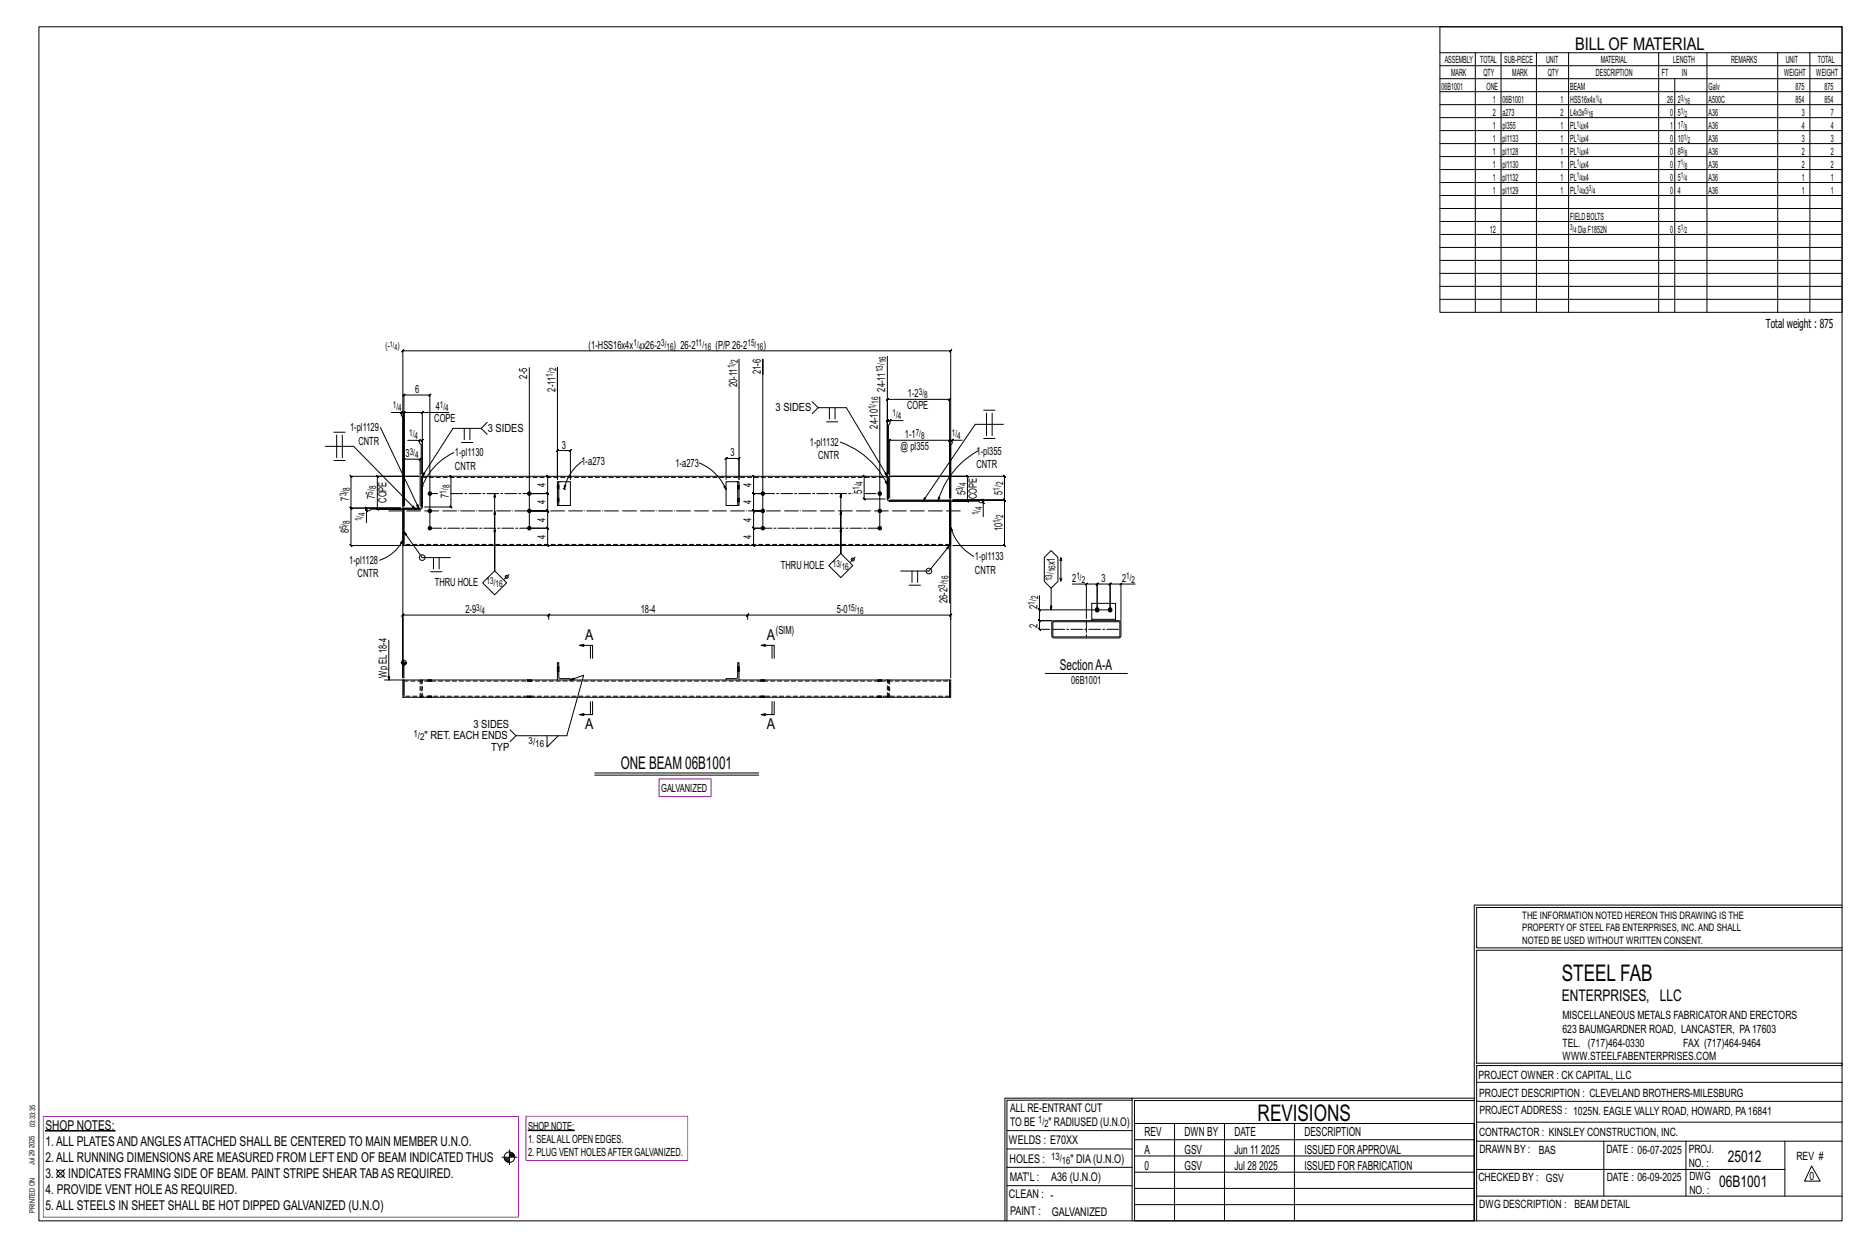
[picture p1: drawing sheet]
<svg xmlns="http://www.w3.org/2000/svg" width="914mm" height="610mm" viewBox="0 0 914 610" stroke-linecap="round" stroke-linejoin="round" font-family="sans-serif">
<g fill="#000" stroke="#000" stroke-width=".49">
<path d="M22 553h34zM259 553h22z"/>
<circle cx="210" cy="250" r=".9"/>
<circle cx="210" cy="258" r=".9"/>
<circle cx="210" cy="241" r=".9"/>
<circle cx="259" cy="258" r=".9"/>
<circle cx="259" cy="241" r=".9"/>
<circle cx="259" cy="250" r=".9"/>
<circle cx="373" cy="241" r=".9"/>
<circle cx="373" cy="258" r=".9"/>
<circle cx="373" cy="250" r=".9"/>
<circle cx="431" cy="250" r=".9"/>
<circle cx="431" cy="241" r=".9"/>
<circle cx="431" cy="258" r=".9"/>
<circle cx="537" cy="298" r="1"/>
<circle cx="543" cy="298" r="1"/>
</g>
<g fill="none" stroke="#000" stroke-width=".49">
<path d="M19 13h883v584h-883zM705 13h197v140h-197zM705 26h197M705 32h197M705 39h197M722 26v127M735 26v127M752 26v127M768 26v127M812 26v127M820 39v114M836 26v127"/>
<path d="M870 26v127M886 26v127M705 45h197M705 51h197M705 58h197M705 64h197M705 70h197M705 77h197M705 83h197M705 89h197M705 96h197M705 102h197"/>
<path d="M705 108h197M705 115h197M705 121h197M705 127h197M705 134h197M705 140h197M705 146h197M259 180v78M362 176v59v-11l-1 1 1-1h-7h1l-1 1v-1v11M434 174v58v-26l1-1-1 1h2M273 192v-12v55v-15l-1 1 1-1h6v1l1-1h-1v15M373 183v-7v82"/>
<path d="M398 197l2 2h14l20 34-1-1 1-1v2h-227l15-23h14l2-3M400 199l-2 3M406 199v6M409 199v6M431 194v64M159 218h14l30 31M163 211h6M165 213v11M168 213v11M186 209l19 40M192 202h4v1l1 1v44M196 202h2h-1l1-1v1v46v-23h-1l1-1v1h8h-1l1-1v1v23"/>
<path d="M197 201l-1 1zM200 215h5v2l1 1v14M205 215v1l1-1zM207 202v-1l-1 1zM207 202h-9v-1l-1 1h1v46v-55l-1 1 1-1h12v1l1-1h-1v65M220 202h-13v30v-17l-1 1 1-1h-2M226 216h5M227 210v5M230 210v5M236 210l2 3M405 206h5M411 216a41 41 0 0 1 23 21"/>
<path d="M436 205l-1 1zM442 206h-6v1l-1 1v24M466 215h-1l-1 1 1-1v29M467 215l-1 1zM471 215h-5v2l-1 1v26M482 215h5M482 201h5M483 202v11M486 202v11M491 208h-14l-25 37M163 225h6M206 233h1v15h-1z"/>
<path d="M206 237l1 1-1 1zM207 234v15h-1h-8v17M221 233h-1l1 1v-1v15h-1l1 1v-1h-13M222 221a31 31 0 0 0-16 18M268 233l1 1-1-1v8l1 1-1-1h-8h8l1 1-1-1v9v-1l1 1h-1h-9h9v-1l1 1h-1v8l1 1-1-1h-8h8l1 1-1-1v9v-1l1 1h-1h-9M273 236h1v11h-1zM274 236h5v11h-5M276 239h.1M276 239l1 1M276 237l1 1-1 1zM285 226a21 21 0 0 0-9 13M342 226a24 24 0 0 1 13 14"/>
<path d="M354 238h1v2zM361 236h1v11h-1zM361 236h-6v11h6M369 233h-1l1 1v-1v8h-1l1 1v-1h3h-3h-1l1 1v-1v9l-1-1 1 1h4h-4l-1-1 1 1v8h-1l1 1v-1h3h-3h-1l1 1v-1v9l-1-1 1 1h4M423 233l1 1-1-1v11l1 1-1-1h10M433 236l1-1v2zM434 233h1v11h-1zM434 234v10l1 1h30v21M434 232v-37v1l1-1h-1h31l-1 1 1-1v49M479 220a41 41 0 0 0-20 25M179 249l1 1zM196 249h-24l-1-1 1 1v-16v1l-1-1h1h33h-20h-1l1 1v-1v16h-1l1 1v-1h12h-15l-1 1h-2v6"/>
<path d="M196 249h-24l-1-1 1 1v18l-1-1 1 1h24M196 249h-17v-1l1 1h-1v1M198 249h8h-8zM242 241v38v-29M242 258v21M412 241v30v-21M412 258v13M435 245h30h-30zM435 244v-29v1l1-1h-1h30l-1 1 1-1v29M459 243h1l-1 2zM465 258l1 2zM465 258a24 24 0 0 0 12 14"/>
<path d="M466 245h15v-1l1 1h-1v1M481 245l1 1zM481 253v-7h-1l-1-1h-13h8v1l-1-1h1v-12v1l-1-1h1h-38h56h-1l1 1v-1v12l-1-1 1 1h-26h26l-1-1 1 1v22l-1-1 1 1h-26M197 264v2h-1zM197 264a20 20 0 0 1-11 10M198 267v-18h-1v18h268v-22v22l-2 1h1l1-1-10 12h-14M198 260l9 13h13M211 280h5M212 273v5M215 273v5M242 279l6 6-6 6-6-6zM406 277l6-6 5 6-5 6z"/>
<path d="M419 273l-3 2M446 279v6M449 279v6M465 268v27M511 273l4-4 3 4v11l-3 4-4-4zM519 273v1M520 274l-1-1v11M249 281l-2 2M445 286h6M508 298l1 1zM509 298v6l-1-1 1 1h6h-6l-1-1 1 1v4l-1-1 1 1h5M515 288v10"/>
<path d="M519 283v1l1-1M525 286h7v17M532 286h5l1-1-1 1v12v-12l1-1-1 1h6l1-1-1 1v12h-34v-7M532 285l-1 1zM548 286l1-1zM549 286h-6l1-1-1 1v12M556 286h-7v18M190 313v20M268 301l1-1zM269 301h97h-1l1-1v3M269 303v-3l-1 1h1h-72l1-1-1 1v31v-160l1-1-1 1h268l1-1-1 1v160M286 316h-2h6v6"/>
<path d="M286 315l-2 1M289 316v6M365 301l1-1zM366 301h99l1-1-1 3M375 316h-2h6v6M375 315l-2 1M378 316v6M515 304h33l1 1v6l-1 1h-32l-1-1zM516 304h32v7l-32 1zM534 304v-1h12v1M534 303v-8h12v8M188 333h10h-1v8h268v-8h-267v8"/>
<path d="M196 324h3M197 324h.1M197 323v1M198 323v1M198 323v9M198 334v6M198 324v1M199 324v1M210 333h.1M211 333h.1M258 333h.1M260 333h.1"/>
<path d="M273 326h.1M273 328h.1M273 333v-9h1v7v1h7l-2 1 7-3-9 30h-24l-3-3M274 326h.1M274 328h.1M355 333v-1h6v-8h1v9M361 326h.1M361 328h.1M362 326h.1M362 328h.1M373 333h.1M374 333h.1"/>
<path d="M430 333h.1M432 333h.1M465 333v8M512 329h40M210 341h.1M211 341h.1M253 360l-3 3M258 341h.1M260 341h.1M268 360v5l5-5M286 349l-2 1M289 343v7"/>
<path d="M290 343v7h-6h2M373 341h.1M374 341h.1M375 349l-2 1M378 343v7M379 343v7h-6h2M430 341h.1M432 341h.1M291 378h80M291 379h80M722 443v154M722 443h180"/>
<path d="M902 444h-179v20h179M902 465h-179v55h179v1h-179v76M554 538h-61v59M554 537h168M722 538h-167v13M723 539h179M723 530h179M493 553h61M555 550h167v47h-167zM555 558h167M575 550v47M599 550v47"/>
<path d="M634 550v47M723 549h179M723 558h179M785 558v27M825 558v27M874 558v27M28 572l4 4M32 572l-4 4M246 566h7M247 567h2M247 568h2M248 568h1"/>
<path d="M249 562v8M249 565h3M249 564h2M249 566h3M493 571h61M493 562h61M555 573h167M555 566h167M723 572h151M887 570l4 8h-8zM492 597v-60h62v60M493 580h61"/>
<path d="M555 589h167M555 581h167M723 585h179"/>
<circle cx="207" cy="273" r="1.4"/>
<circle cx="417" cy="274" r=".7"/>
<circle cx="455" cy="279" r="1.4"/>
<circle cx="248" cy="282" r=".7"/>
<circle cx="198" cy="324" r="1.2"/>
<circle cx="30" cy="574" r="1.8"/>
<circle cx="249" cy="566" r="2.6"/>
</g>
<path d="M323 381h25v9h-25zM21 546h233v49h-233zM257 546h80v22h-80z" fill="none" stroke="#f0f" stroke-width=".5"/>
<g fill="none" stroke="#000" stroke-width=".49" stroke-dasharray="2 1.4">
<path d="M207 234h227M273 239h1zM273 239h.1M273 239h1M273 238h1M274 239l-1-1 1 1M361 237l1 1zM361 238h1h-1M362 238h.1M362 238h-1M362 239h-1M273 245l1 1z"/>
<path d="M273 245h.1M273 245h1M273 244h1M274 245h-1h1M361 244h1zM361 244l1 1-1-1M362 244h.1M362 244h-1M362 245h-1M465 266h-267M198 333h267M206 333v8"/>
<path d="M210 333h.1M210 333h1zM211 333h.1M258 333h.1M259 333h-1M259 333h.1M260 333h.1M273 327h1M273 326h.1M273 328h.1M273 328h1M274 326h-1"/>
<path d="M274 326h.1M274 328l-1-1 1 1M361 328h.1M361 327l1 1-1-1M361 328h1M362 326h-1M362 328h-1M362 328h.1M362 326h.1M362 327l-1-1M362 327h-1M373 333h.1"/>
<path d="M373 333h1zM374 333h.1M430 333h.1M431 333h.1M431 333h-1M431 333h1M432 333h-1M432 333h.1M434 333v8M435 333v8M206 341v-8M207 341h.1"/>
<path d="M207 341v-8M210 341h.1M210 341h1M211 341h.1M258 341h.1M259 341h.1M259 341h1M260 341h.1M373 341h.1M373 341h1M374 341h.1M430 341h.1"/>
<path d="M430 341h1zM431 341h.1M431 341h1M432 341h.1M432 341h-1M434 341h.1M435 341v-8M465 341h-267"/>
</g>
<path d="M190 250h282" fill="none" stroke="#000" stroke-width=".49" stroke-dasharray="6.8 1 0 1"/>
<path d="M210 258h49M210 241h4M221 241h38M373 241h44M423 241h8M431 258h-58M515 308h33M532 304v8" fill="none" stroke="#000" stroke-width=".49" stroke-dasharray="5.8 1 1 1"/>
<g font-size="11.2">
<text x="764" y="480">STEEL FAB</text>
<text x="616" y="548">REVISIONS</text>
</g>
<g font-size="8.6">
<text x="771" y="24">BILL OF MATERIAL</text>
<text x="304" y="376">ONE BEAM 06B1001</text>
</g>
<g font-size="7.9">
<text x="765" y="490">ENTERPRISES, LLC</text>
<text x="846" y="569">25012</text>
<text x="842" y="581">06B1001</text>
</g>
<g font-size="7.3">
<text x="287" y="313">A</text>
<text x="375" y="313">A</text>
<text x="519" y="328">SectionA-A</text>
<text x="287" y="357">A</text>
<text x="375" y="357">A</text>
</g>
<g font-size="6.6">
<text x="22" y="553">SHOP NOTES:</text>
<text x="22" y="561">1.ALL PLATESANDANGLESATTACHED SHALL BE CENTERED TO MAIN MEMBER U.N.O.</text>
<text x="22" y="568">2.ALL RUNNING DIMENSIONSARE MEASURED FROM LEFT END OF BEAM INDICATED THUS</text>
<text x="22" y="576">3.</text>
<text x="33" y="576">INDICATES FRAMING SIDE OF BEAM. PAINT STRIPE SHEAR TABAS REQUIRED.</text>
<text x="22" y="584">4. PROVIDE VENT HOLEAS REQUIRED.</text>
<text x="22" y="592">5.ALL STEELS IN SHEET SHALL BE HOT DIPPED GALVANIZED (U.N.O)</text>
</g>
<g font-size="6.1">
<text x="864" y="161">Total weight : 875</text>
<text x="560" y="556">REV</text>
<text x="580" y="556">DWN BY</text>
<text x="604" y="556">DATE</text>
<text x="639" y="556">DESCRIPTION</text>
<text x="560" y="564">A</text>
<text x="580" y="564">GSV</text>
<text x="604" y="564">Jun 11</text>
<text x="617" y="564">2025</text>
<text x="639" y="564">ISSUED FORAPPROVAL</text>
<text x="560" y="572">0</text>
<text x="580" y="572">GSV</text>
<text x="604" y="572">Jul 28</text>
<text x="616" y="572">2025</text>
<text x="639" y="572">ISSUED FOR FABRICATION</text>
</g>
<g font-size="5.9">
<text x="494" y="560">WELDS : E70XX</text>
<text x="494" y="569">HOLES :</text>
<text x="524" y="569">&quot; DIA(U.N.O)</text>
<text x="494" y="578">MAT'L :</text>
<text x="515" y="578">A36 (U.N.O)</text>
<text x="494" y="586">CLEAN : -</text>
<text x="495" y="595">PAINT :</text>
<text x="515" y="595">GALVANIZED</text>
</g>
<g font-size="5.8">
<text x="494" y="544">ALL RE-ENTRANT CUT</text>
<text x="494" y="551">TO BE</text>
<text x="513" y="551">&quot; RADIUSED (U.N.O)</text>
</g>
<g font-size="5.6">
<text x="765" y="499">MISCELLANEOUS METALS FABRICATORAND ERECTORS</text>
<text x="765" y="505">623 BAUMGARDNER ROAD, LANCASTER, PA17603</text>
<text x="765" y="512">TEL. (717)464-0330</text>
<text x="824" y="512">FAX (717)464-9464</text>
<text x="765" y="519">WWW.STEELFABENTERPRISES.COM</text>
<text x="724" y="528">PROJECT OWNER : CK CAPITAL, LLC</text>
<text x="724" y="537">PROJECT DESCRIPTION : CLEVELAND BROTHERS-MILESBURG</text>
<text x="724" y="545">PROJECTADDRESS : 1025N. EAGLE VALLY ROAD, HOWARD, PA16841</text>
<text x="724" y="556">CONTRACTOR : KINSLEY CONSTRUCTION, INC.</text>
<text x="724" y="564">DRAWN BY :</text>
<text x="753" y="564">BAS</text>
<text x="786" y="564">DATE : 06-07-2025</text>
<text x="827" y="564">PROJ.</text>
<text x="879" y="568">REV #</text>
<text x="827" y="571">NO. :</text>
<text x="724" y="578">CHECKED BY : GSV</text>
<text x="787" y="578">DATE : 06-09-2025</text>
<text x="827" y="578">DWG</text>
<text x="886" y="578">0</text>
<text x="827" y="584">NO. :</text>
<text x="724" y="591">DWG DESCRIPTION : BEAM DETAIL</text>
</g>
<g font-size="5.5">
<text x="288" y="171">(1-HSS16x4x</text>
<text x="314" y="171">x26-2</text>
<text x="330" y="171">) 26-2</text>
<text x="350" y="171">(P/P26-2</text>
<text x="374" y="171">)</text>
<text x="258" y="185" transform="rotate(-90 258 185)">2-5</text>
<text x="372" y="183" transform="rotate(-90 372 183)">21-6</text>
<text x="272" y="192" transform="rotate(-90 272 192)">2-11</text>
<text x="361" y="190" transform="rotate(-90 361 190)">20-11</text>
<text x="433" y="192" transform="rotate(-90 433 192)">24-11</text>
<text x="203" y="192">6</text>
<text x="444" y="194">1-2</text>
<text x="213" y="201">4</text>
<text x="380" y="201">3 SIDES</text>
<text x="444" y="200">COPE</text>
<text x="213" y="206">COPE</text>
<text x="430" y="210" transform="rotate(-90 430 210)">24-10</text>
<text x="171" y="211">1-pl1129</text>
<text x="239" y="211">3 SIDES</text>
<text x="443" y="214">1-1</text>
<text x="175" y="218">CNTR</text>
<text x="275" y="219">3</text>
<text x="396" y="218">1-pl1132</text>
<text x="441" y="220">@ pl355</text>
<text x="198" y="224">3</text>
<text x="223" y="223">1-pl1130</text>
<text x="285" y="228">1-a273</text>
<text x="358" y="223">3</text>
<text x="401" y="225">CNTR</text>
<text x="478" y="222">1-pl355</text>
<text x="223" y="230">CNTR</text>
<text x="331" y="229">1-a273</text>
<text x="478" y="229">CNTR</text>
<text x="267" y="238" transform="rotate(-90 267 238)">4</text>
<text x="368" y="238" transform="rotate(-90 368 238)">4</text>
<text x="171" y="245" transform="rotate(-90 171 245)">7</text>
<text x="184" y="244" transform="rotate(-90 184 244)">7</text>
<text x="220" y="244" transform="rotate(-90 220 244)">7</text>
<text x="422" y="242" transform="rotate(-90 422 242)">5</text>
<text x="473" y="242" transform="rotate(-90 473 242)">5</text>
<text x="478" y="244" transform="rotate(-90 478 244)">COPE</text>
<text x="491" y="242" transform="rotate(-90 491 242)">5</text>
<text x="189" y="246" transform="rotate(-90 189 246)">COPE</text>
<text x="267" y="247" transform="rotate(-90 267 247)">4</text>
<text x="368" y="247" transform="rotate(-90 368 247)">4</text>
<text x="267" y="255" transform="rotate(-90 267 255)">4</text>
<text x="368" y="255" transform="rotate(-90 368 255)">4</text>
<text x="171" y="261" transform="rotate(-90 171 261)">8</text>
<text x="267" y="264" transform="rotate(-90 267 264)">4</text>
<text x="368" y="264" transform="rotate(-90 368 264)">4</text>
<text x="491" y="260" transform="rotate(-90 491 260)">10</text>
<text x="477" y="274">1-pl1133</text>
<text x="171" y="276">1-pl1128</text>
<text x="382" y="278">THRU HOLE</text>
<text x="477" y="281">CNTR</text>
<text x="516" y="277" transform="rotate(-90 516 277)">x1</text>
<text x="175" y="283">CNTR</text>
<text x="213" y="287">THRU HOLE</text>
<text x="525" y="285">2</text>
<text x="539" y="285">3</text>
<text x="549" y="285">2</text>
<text x="228" y="300">2-9</text>
<text x="314" y="300">18-4</text>
<text x="410" y="300">5-0</text>
<text x="464" y="295" transform="rotate(-90 464 295)">26-2</text>
<text x="508" y="298" transform="rotate(-90 508 298)">2</text>
<text x="380" y="310">(SIM)</text>
<text x="508" y="307" transform="rotate(-90 508 307)">2</text>
<text x="189" y="332" transform="rotate(-90 189 332)">Wp EL18-4</text>
<text x="524" y="334">06B1001</text>
<text x="232" y="356">3 SIDES</text>
<text x="208" y="362">&quot; RET. EACH ENDS</text>
<text x="240" y="367">TYP</text>
<text x="324" y="388">GALVANIZED</text>
<text x="259" y="553">SHOPNOTE:</text>
<text x="259" y="559">1. SEALALLOPEN EDGES.</text>
<text x="259" y="566">2. PLUG VENT HOLESAFTER GALVANIZED.</text>
</g>
<g font-size="5">
<text x="745" y="450">THE INFORMATION NOTED HEREON THIS DRAWING IS THE</text>
<text x="745" y="456">PROPERTY OF STEEL FAB ENTERPRISES, INC.AND SHALL</text>
<text x="745" y="462">NOTED BE USED WITHOUT WRITTEN CONSENT.</text>
<text x="508" y="550">1/</text>
<text x="511" y="551">2</text>
<text x="515" y="568">13/</text>
<text x="520" y="570">16</text>
</g>
<g font-size="4.9">
<text x="707" y="31">ASSEMBLY</text>
<text x="725" y="31">TOTAL</text>
<text x="736" y="31">SUB-PIECE</text>
<text x="757" y="31">UNIT</text>
<text x="784" y="31">MATERIAL</text>
<text x="819" y="31">LENGTH</text>
<text x="847" y="31">REMARKS</text>
<text x="874" y="31">UNIT</text>
<text x="890" y="31">TOTAL</text>
<text x="710" y="37">MARK</text>
<text x="726" y="37">QTY</text>
<text x="740" y="37">MARK</text>
<text x="758" y="37">QTY</text>
<text x="781" y="37">DESCRIPTION</text>
<text x="814" y="37">FT</text>
<text x="823" y="37">IN</text>
<text x="873" y="37">WEIGHT</text>
<text x="889" y="37">WEIGHT</text>
<text x="706" y="44">06B1001</text>
<text x="728" y="44">ONE</text>
<text x="769" y="44">BEAM</text>
<text x="836" y="44">Galv</text>
<text x="879" y="44">875</text>
<text x="893" y="44">875</text>
<text x="731" y="50">1</text>
<text x="736" y="50">06B1001</text>
<text x="764" y="50">1</text>
<text x="769" y="50">HSS16x4x</text>
<text x="816" y="50">26</text>
<text x="821" y="50">2</text>
<text x="836" y="50">A500C</text>
<text x="879" y="50">854</text>
<text x="893" y="50">854</text>
<text x="731" y="57">2</text>
<text x="736" y="57">a273</text>
<text x="764" y="57">2</text>
<text x="769" y="57">L4x3x</text>
<text x="818" y="57">0</text>
<text x="821" y="57">5</text>
<text x="836" y="57">A36</text>
<text x="882" y="57">3</text>
<text x="896" y="57">7</text>
<text x="731" y="63">1</text>
<text x="736" y="63">pl355</text>
<text x="764" y="63">1</text>
<text x="769" y="63">PL x4</text>
<text x="818" y="63">1</text>
<text x="821" y="63">1</text>
<text x="836" y="63">A36</text>
<text x="882" y="63">4</text>
<text x="896" y="63">4</text>
<text x="731" y="69">1</text>
<text x="736" y="69">pl1133</text>
<text x="764" y="69">1</text>
<text x="769" y="69">PL x4</text>
<text x="818" y="69">0</text>
<text x="821" y="69">10</text>
<text x="836" y="69">A36</text>
<text x="882" y="69">3</text>
<text x="896" y="69">3</text>
<text x="731" y="76">1</text>
<text x="736" y="76">pl1128</text>
<text x="764" y="76">1</text>
<text x="769" y="76">PL x4</text>
<text x="818" y="76">0</text>
<text x="821" y="76">8</text>
<text x="836" y="76">A36</text>
<text x="882" y="76">2</text>
<text x="896" y="76">2</text>
<text x="731" y="82">1</text>
<text x="736" y="82">pl1130</text>
<text x="764" y="82">1</text>
<text x="769" y="82">PL x4</text>
<text x="818" y="82">0</text>
<text x="821" y="82">7</text>
<text x="836" y="82">A36</text>
<text x="882" y="82">2</text>
<text x="896" y="82">2</text>
<text x="731" y="88">1</text>
<text x="736" y="88">pl1132</text>
<text x="764" y="88">1</text>
<text x="769" y="88">PL x4</text>
<text x="818" y="88">0</text>
<text x="821" y="88">5</text>
<text x="836" y="88">A36</text>
<text x="882" y="88">1</text>
<text x="896" y="88">1</text>
<text x="731" y="95">1</text>
<text x="736" y="95">pl1129</text>
<text x="764" y="95">1</text>
<text x="769" y="95">PL x3</text>
<text x="818" y="95">0</text>
<text x="821" y="95">4</text>
<text x="836" y="95">A36</text>
<text x="882" y="95">1</text>
<text x="896" y="95">1</text>
<text x="769" y="107">FIELDBOLTS</text>
<text x="729" y="114">12</text>
<text x="772" y="114">DiaF1852N</text>
<text x="818" y="114">0</text>
<text x="821" y="114">5</text>
</g>
<g font-size="4.7">
<text x="189" y="171">(-</text>
<text x="195" y="171">)</text>
<text x="310" y="169">1/</text>
<text x="313" y="171">4</text>
<text x="324" y="169">3/</text>
<text x="326" y="171">16</text>
<text x="340" y="169">11/</text>
<text x="345" y="171">16</text>
<text x="366" y="169">15/</text>
<text x="370" y="171">16</text>
<text x="361" y="178" transform="rotate(-90 361 178)">2</text>
<text x="434" y="178" transform="rotate(-90 434 178)">16</text>
<text x="271" y="184" transform="rotate(-90 271 184)">1/</text>
<text x="272" y="182" transform="rotate(-90 272 182)">2</text>
<text x="360" y="180" transform="rotate(-90 360 180)">1/</text>
<text x="432" y="182" transform="rotate(-90 432 182)">13/</text>
<text x="430" y="198" transform="rotate(-90 430 198)">16</text>
<text x="450" y="193">3/</text>
<text x="452" y="195">8</text>
<text x="192" y="200">1/</text>
<text x="195" y="201">4</text>
<text x="215" y="200">1/</text>
<text x="218" y="201">4</text>
<text x="428" y="200" transform="rotate(-90 428 200)">1/</text>
<text x="437" y="204">1/</text>
<text x="440" y="205">4</text>
<text x="200" y="213">1/</text>
<text x="203" y="215">4</text>
<text x="448" y="213">7/</text>
<text x="451" y="215">8</text>
<text x="466" y="213">1/</text>
<text x="469" y="215">4</text>
<text x="201" y="222">3/</text>
<text x="203" y="224">4</text>
<text x="184" y="239" transform="rotate(-90 184 239)">8</text>
<text x="220" y="239" transform="rotate(-90 220 239)">8</text>
<text x="421" y="240" transform="rotate(-90 421 240)">1/</text>
<text x="422" y="237" transform="rotate(-90 422 237)">4</text>
<text x="473" y="238" transform="rotate(-90 473 238)">4</text>
<text x="489" y="240" transform="rotate(-90 489 240)">1/</text>
<text x="491" y="237" transform="rotate(-90 491 237)">2</text>
<text x="170" y="243" transform="rotate(-90 170 243)">3/</text>
<text x="171" y="240" transform="rotate(-90 171 240)">8</text>
<text x="182" y="242" transform="rotate(-90 182 242)">5/</text>
<text x="219" y="242" transform="rotate(-90 219 242)">1/</text>
<text x="471" y="240" transform="rotate(-90 471 240)">3/</text>
<text x="481" y="249" transform="rotate(-90 481 249)">4</text>
<text x="171" y="256" transform="rotate(-90 171 256)">8</text>
<text x="177" y="255" transform="rotate(-90 177 255)">1/</text>
<text x="179" y="252" transform="rotate(-90 179 252)">4</text>
<text x="479" y="252" transform="rotate(-90 479 252)">1/</text>
<text x="489" y="256" transform="rotate(-90 489 256)">1/</text>
<text x="491" y="253" transform="rotate(-90 491 253)">2</text>
<text x="170" y="259" transform="rotate(-90 170 259)">5/</text>
<text x="408" y="277">13/</text>
<text x="412" y="279">16</text>
<text x="517" y="280" transform="rotate(-90 517 280)">16</text>
<text x="238" y="286">13/</text>
<text x="243" y="287">16</text>
<text x="463" y="288" transform="rotate(-90 463 288)">3/</text>
<text x="464" y="285" transform="rotate(-90 464 285)">16</text>
<text x="515" y="284" transform="rotate(-90 515 284)">13/</text>
<text x="527" y="284">1/</text>
<text x="530" y="285">2</text>
<text x="551" y="284">1/</text>
<text x="554" y="285">2</text>
<text x="508" y="293" transform="rotate(-90 508 293)">2</text>
<text x="233" y="299">3/</text>
<text x="415" y="299">15/</text>
<text x="507" y="296" transform="rotate(-90 507 296)">1/</text>
<text x="236" y="300">4</text>
<text x="419" y="300">16</text>
<text x="202" y="360">1/</text>
<text x="206" y="362">2</text>
<text x="259" y="364">3/</text>
<text x="262" y="365">16</text>
</g>
<g font-size="4.2">
<text x="781" y="49">1/</text>
<text x="783" y="51">4</text>
<text x="823" y="49">3/</text>
<text x="825" y="51">16</text>
<text x="776" y="56">5/</text>
<text x="778" y="57">16</text>
<text x="823" y="56">1/</text>
<text x="825" y="57">2</text>
<text x="772" y="62">1/</text>
<text x="774" y="63">4</text>
<text x="823" y="62">7/</text>
<text x="825" y="63">8</text>
<text x="772" y="68">1/</text>
<text x="774" y="70">4</text>
<text x="824" y="68">1/</text>
<text x="826" y="70">2</text>
<text x="772" y="75">1/</text>
<text x="774" y="76">4</text>
<text x="823" y="75">5/</text>
<text x="825" y="76">8</text>
<text x="772" y="81">1/</text>
<text x="774" y="82">4</text>
<text x="823" y="81">1/</text>
<text x="825" y="82">8</text>
<text x="772" y="87">1/</text>
<text x="774" y="89">4</text>
<text x="823" y="87">1/</text>
<text x="825" y="89">4</text>
<text x="772" y="94">1/</text>
<text x="774" y="95">4</text>
<text x="778" y="94">3/</text>
<text x="780" y="95">4</text>
<text x="769" y="113">3/</text>
<text x="823" y="113">1/</text>
<text x="770" y="114">4</text>
<text x="825" y="114">2</text>
</g>
<g font-size="4">
<text x="191" y="170">1/</text>
<text x="193" y="171">4</text>
</g>
<g font-size="3.7">
<text x="17" y="551" transform="rotate(-90 17 551)">03:33:35</text>
<text x="17" y="562" transform="rotate(-90 17 562)">2025</text>
<text x="17" y="570" transform="rotate(-90 17 570)">Jul 29</text>
<text x="17" y="593" transform="rotate(-90 17 593)">PRINTED ON</text>
</g>
</svg>
